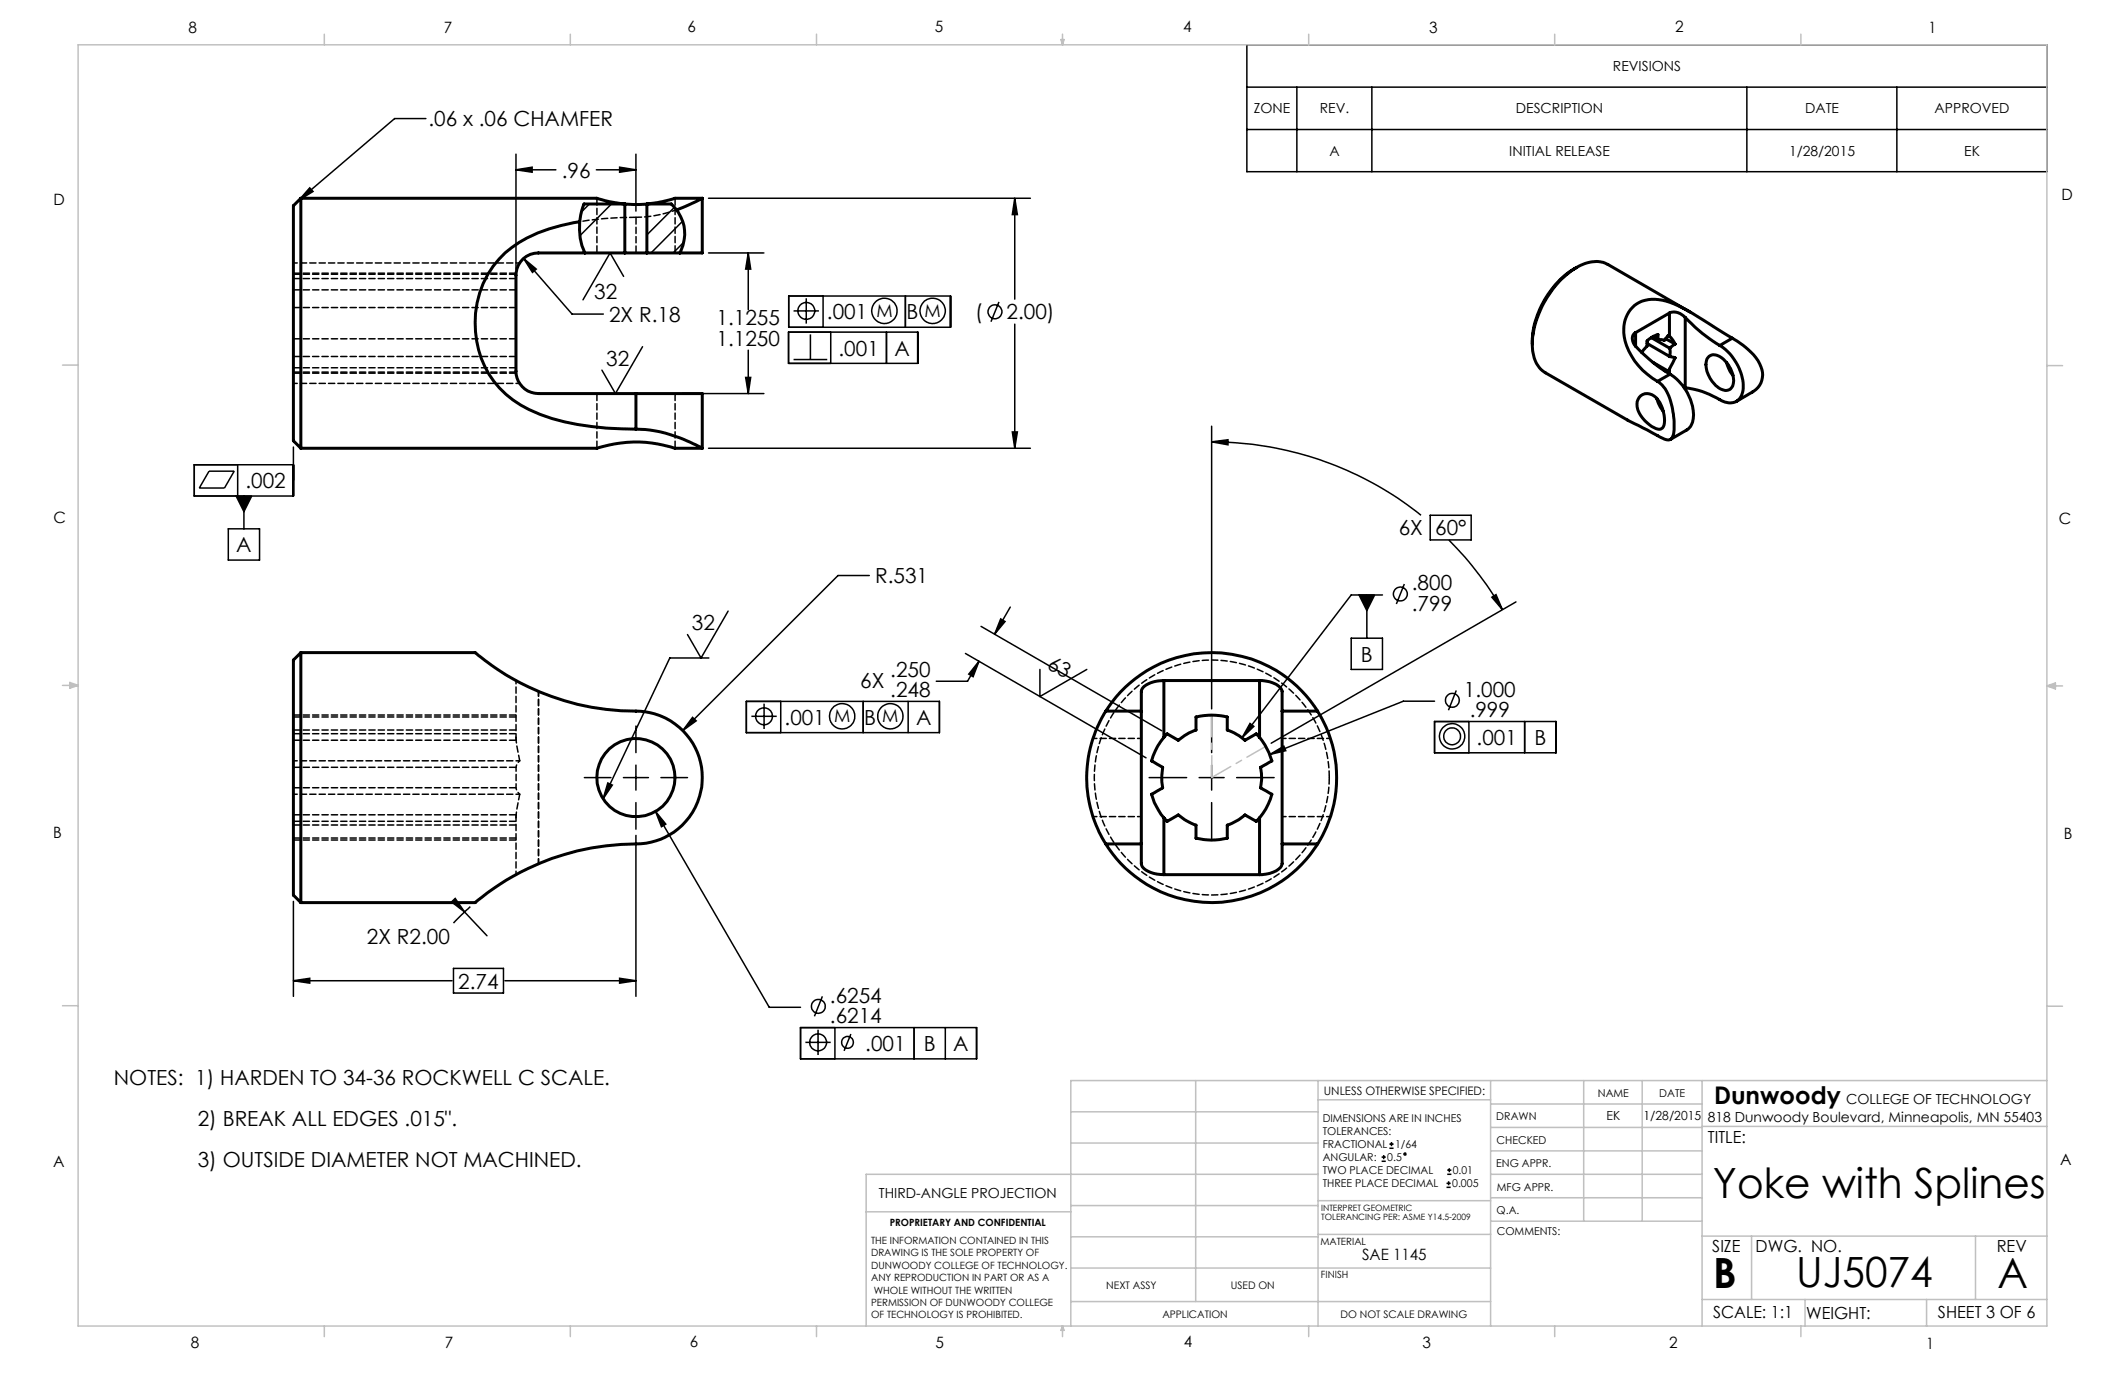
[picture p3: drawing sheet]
<svg xmlns="http://www.w3.org/2000/svg" width="432mm" height="279mm" viewBox="0 0 432 279" stroke-linecap="round" stroke-linejoin="round" font-family="sans-serif">
<g fill="none" stroke="#000" stroke-width=".3">
<path d="M253.4 9.1h162.5v25.8h-162.5zM253.4 17.7h162.5M263.5 17.7v17.2M278.8 17.7v17.2M355 17.7v17.2M385.4 17.7v17.2M62.9 38.2l.7 .7-2.9 1.8zM86.5 24.1h-6.3l-19.5 16.6M104.8 34.5l3.3-.5v1zM104.8 31.3v23.4M104.8 34.5h8.2M121.2 34.5h8"/>
<path d="M125.9 34l3.3 .5-3.3 .5zM129.2 31.3v11.6M253.4 26.3h162.5M106.4 52.5l2.6 2.2-.8 .7zM106.4 52.5l9.8 11.3h6.4M119.8 41.5l-1.7 1.6M124.2 41.5l-6.4 6.4M126.7 56.2l-2.7-4.8-5.5 9.5M137.1 42.1l-5.7 5.6M138.7 44.9l-6.4 6.5M138.9 49.2l-2.1 2.2M144 40.3h65.4"/>
<path d="M144 51.4h11.2M152 51.4l.5 3.3h-1zM152 51.4v11.5M206.2 40.3l.5 3.3h-1zM206.2 40.3v20.5M130.6 70.4l-5.5 9.6-2.8-4.8M138.4 80h16.8M151.5 76.7h1l-.5 3.3zM152 71.2v8.8M160.2 67.5h26.3v6.3h-26.3zM160.3 60.1h32.8v6.4h-32.8zM161.3 63.2h5.1"/>
<path d="M161.3 73.1h6.8M163.8 60.6v5.2M164.7 67.9v5.2M167.3 60.1v6.4M168.8 67.5v6.3M180.1 67.5v6.3M184 60.1v6.4M203 61.3l-1.6 4.1M206.2 65.9v25.2M42.5 95.7h5.1l-2 3.5h-5.1zM48.3 94.4v6.4M59.6 90.8v10h-20.1v-6.4h20.1"/>
<path d="M144 91.1h65.4M205.7 87.8h1l-.5 3.3zM246.2 86.6v57.4M246.2 89.8l3.3-.4v1zM246.2 89.8a68 68 0 0 1 42.5 14.9M46.4 107.5h6.3v6.3h-6.3zM48 100.8h3.2l-1.6 3.2zM49.6 100.8v6.7M176.6 116.9h-6.3l-31.6 31.5M285.4 118.7l-1.7 4M290.6 104.7h8.3v5h-8.3zM294.4 109.7a70.8 70.8 0 0 1 10.9 14.2"/>
<path d="M144 133.7h-7.9l-13.5 28.6M148 124.2l-5.5 9.5-2.8-4.8M196.2 132.8l36.7 21.2M198.9 134.4l-1.2 3.1-.8-.5zM198.9 134.4l-2.3 4h-6.3M199.4 127.3l36.6 21.2M203.3 125.8l.9 .5-2.1 2.6zM205.3 123.4l-3.2 5.5M211.3 136v5.5l9.5-5.5M274.6 129.7h6.3v6.3h-6.3zM276.2 120.9h3.1l-1.6 3.2zM277.7 120.9v8.8"/>
<path d="M280.9 120.9h-6.3l-22.2 29M303.1 121.4l.9-.6 1.3 3.1zM308 122.3l-49.7 28.7M118.7 158h5.4M123.5 159.1l.9 .4-1.8 2.8zM126.7 158h5.1M129.2 147.5v5.4M129.2 155.5v5M134.3 158h5.4M140.7 145.8l.8 .7-2.8 1.9zM151.7 142.5h39.2v6.4h-39.2zM152.7 145.6h5.1"/>
<path d="M155.3 143v5.1M158.6 142.5v6.4M175.4 142.5v6.4M184.5 142.5v6.4M233.5 158h7.6M243.7 158h5M246.2 145.3v7.6M246.2 155.5v5M251.3 158h7.6M254 147l.8 .6-2.4 2.3zM258 153.3l2.9-1.7 .4 .9zM291.5 146.6h24.7v6.4h-24.7z"/>
<path d="M291.5 142.5h-6.3l-27.2 10.8M295.9 140.3l-1.6 4M298.5 146.6v6.4M309.8 146.6v6.4M129.2 163.1v5.4M129.2 169.8v32.7M133.2 164.9l2.1 2.6-.9 .5zM133.2 164.9l23.1 39.8h6.4M246.2 163.1v7.6M59.6 199.3l3.3-.5v1zM59.6 183.2v19.3M59.6 199.3h32.2"/>
<path d="M91.8 183.3l.7-.7 1.9 2.7zM92.1 196.8h10.2v5h-10.2zM94.4 185.3l4.6 4.8M95.6 184.2l-3.5 3.4M102.6 199.3h26.6M125.9 198.8l3.3 .5-3.3 .5zM162.7 208.8h35.7v6.4h-35.7zM163.7 211.8h5.1M166.2 209.2v5.2M167.1 202.5l-1.6 4M169.7 208.8v6.4M172.9 210.1l-1.4 3.4"/>
<path d="M185.7 208.8v6.4M192.1 208.8v6.4M280.7 236h.9M280.7 235.1h.9M281.2 234.7v.8M282.3 233.3h.9M282.3 232.5h.9M282.8 232.1v.8M294.1 238.6h.8M294.1 237.8h.8M294.5 237.4v.8M293.9 241.3h.9"/>
<path d="M293.9 240.5h.9M294.4 240v.8"/>
<circle cx="163.8" cy="63.2" r="1.71"/>
<circle cx="179.7" cy="63.2" r="2.58"/>
<circle cx="189.5" cy="63.2" r="2.58"/>
<circle cx="202.2" cy="63.3" r="1.42"/>
<circle cx="284.5" cy="120.7" r="1.41"/>
<circle cx="155.2" cy="145.5" r="1.71"/>
<circle cx="171.1" cy="145.6" r="2.57"/>
<circle cx="180.9" cy="145.6" r="2.57"/>
<circle cx="295.1" cy="149.6" r="2.57"/>
<circle cx="295.1" cy="149.6" r="1.72"/>
<circle cx="295.1" cy="142.3" r="1.42"/>
<circle cx="166.2" cy="211.8" r="1.71"/>
<circle cx="166.3" cy="204.5" r="1.42"/>
<circle cx="172.2" cy="211.8" r="1.2"/>
<circle cx="285.5" cy="234.5" r=".21"/>
</g>
<path d="M246.2 158l11-6.4M246.2 158v-12.7" fill="none" stroke="#c0c0c0" stroke-width=".3" stroke-dasharray="15.2 1.3 1.3 1.3" stroke-dashoffset="10.8"/>
<g fill="none" stroke="#c0c0c0" stroke-width=".3">
<path d="M15.9 9.1h400v260.4h-400zM65.9 6.9v2.2M115.9 6.9v2.2M165.9 6.9v2.2M215.6 8h.6l-.3 1.1zM215.7 8l.2 1.1M215.9 6.9v2.2M216 8l-.1 1.1M265.9 6.9v2.2M315.9 6.9v2.2M365.9 6.9v2.2M12.7 74.2h3.2"/>
<path d="M415.9 74.3h3.2M12.7 139.3h3.2M14.2 139.1l1.7 .2M14.2 138.7l1.7 .6-1.7 .5zM15.9 139.3l-1.7 .3M415.9 139.4h3.2M415.9 139.4l1.8-.6v1.2zM415.9 139.4l1.8 .3M417.7 139.2l-1.8 .2M12.7 204.4h3.2M243 219.6v44.9M267.8 219.6v49.9"/>
<path d="M302.9 219.6v49.9M321.8 219.6v28.5M333.7 219.6v28.5M345.9 219.6v49.9M415.9 204.5h3.2M415.9 219.6h-198.3v49.9M217.6 232.3h50.2M217.6 225.9h50.2M267.8 238.6h-91.8v30.9M267.8 223.5h35.1M302.9 233.9h43M302.9 229.1h43"/>
<path d="M302.9 224.3h43M302.9 238.6h43M345.9 228.9h70M176 246.2h41.6M217.6 257.7h85.3M217.6 251.3h50.2M217.6 245h50.2M267.8 250.8h35.1M267.8 244h35.1M302.9 248.1h43M302.9 243.4h43M345.9 251.2h70"/>
<path d="M355.9 251.2v12.9M401.4 251.2v12.9M65.9 269.5v2.1M115.9 269.5v2.1M165.9 269.5v2.1M215.9 269.5v2.1M215.9 269.5l.3 .8h-.6zM217.6 264.5h85.3M265.9 269.5v2.1M315.9 269.5v2.1M345.9 264.1h70M365.9 269.5v2.1"/>
<path d="M366.8 264.1v5.4M391.5 264.1v5.4"/>
</g>
<g fill="#000">
<path d="M276.2 120.9l1.5 3.2 1.6-3.2zM123.5 159.1l.9 .4-1.8 2.8zM62.9 38.2l.7 .7-2.9 1.8zM48 100.8l1.6 3.2 1.6-3.2z"/>
<path d="M303.1 121.4l.9-.6 1.3 3.1zM246.2 89.8l3.3-.4v1z"/>
<path d="M140.7 145.8l-2 2.6 2.8-1.9zM91.8 183.3l2.6 2-1.9-2.7zM133.2 164.9l1.2 3.1 .9-.5z"/>
<path d="M254 147l-1.6 2.9 2.4-2.3zM258 153.3l3.3-.8-.4-.9zM198.9 134.4l-1.2 3.1-.8-.5zM203.3 125.8l.9 .5-2.1 2.6zM125.9 198.8l3.3 .5-3.3 .5zM59.6 199.3l3.3-.5v1zM205.7 87.8h1l-.5 3.3zM206.2 40.3l.5 3.3h-1zM104.8 34.5l3.3-.5v1zM125.9 34l3.3 .5-3.3 .5zM152 51.4l.5 3.3h-1zM151.5 76.7h1l-.5 3.3zM106.4 52.5l1.8 2.9 .8-.7z"/>
</g>
<g fill="none" stroke="#000" stroke-width=".61">
<path d="M61.1 40.3v50.8M61.1 40.3l-1.5 1.5v47.8l1.5 1.5M61.1 40.3h60.2a24.8 24.8 0 0 0 5.7 1.2M117.8 45a32 32 0 0 0-13.8 5.3 19.7 19.7 0 0 0-4.7 25.7 21.4 21.4 0 0 0 12.9 9.1 61.9 61.9 0 0 0 17 2.1M117.8 45a11.8 11.8 0 0 0 1.1 6.4M118.9 51.4h-7.2a8.9 8.9 0 0 0-4.7 .7 4.5 4.5 0 0 0-2.2 3.9v19.4a4.6 4.6 0 0 0 4.6 4.6h19.8M118.9 51.4h8.1M127 41.5h-8.3l-.7 2.1-.2 1.4M127 51.4h4.4M127 41.5v9.9M127 41.5l1.7 .1 2.7-.1M131.4 41.5h5l1.1 1.2"/>
<path d="M131.4 41.5v9.9M131.4 51.4h6.7M137.5 42.7a8 8 0 0 1 .6 8.7M142.7 40.3l-5.2 2.4M142.7 40.3h-5.5a27.9 27.9 0 0 1-5.8 1.2M142.7 40.3v11.1h-4.6M320.4 54.4a18.4 18.4 0 0 0-9 15.5M129.2 80h13.5v11.1M129.2 80v7.2M332.4 67.6a1.73 1.73 0 0 0 0 2.7M332.4 70.3a29.8 29.8 0 0 0 7 5.7M332.4 67.6v2.7"/>
<path d="M334.7 69.8l4.6 2.7M335.6 68.6l3.7 2.2M335.8 68.4l1.1 .7M335.9 73.6l3.1 1.8M336.9 69.1v-1.1l-.8 .3-1.2 .7-.2 .3v1l-1.1 1.3M338.3 75.4h.7M338.5 68.8l1.9 1.1M339.2 63.6a2.74 2.74 0 0 1 3.2 .9M339.2 68.3l-.2-.1-.8 1-.6-.2-.7 .1M339.2 68.3l1.2 1.6M339.2 75l-.2 .4M339.2 63.6l-6.8 4"/>
<path d="M339.2 63.6v4.7M339.2 75v1M339.3 70.8v1.7M339.3 72.5l1.1 .2-1.2 2.3M339.4 76a10.2 10.2 0 0 1 4.7 9.1 2.99 2.99 0 0 1-1.4 2.3l-3.3 1.9M339.4 76l-2.6 1.5M340.4 69.9l-1.1 .9M342.2 78.8h.2M342.4 64.5a31.8 31.8 0 0 0 7.1 5.7M342.4 64.5v14.3M343.4 63.4l-16.7-9.7a6.7 6.7 0 0 0-7 1.1 19.9 19.9 0 0 0-8.3 15.4 6.2 6.2 0 0 0 2.6 5.5l17 9.8 5.8 3a3.1 3.1 0 0 0 2.6 .8 3 3 0 0 0 .8-2.7 13.9 13.9 0 0 0-2.2-8l-1.2-1.1M347.1 72.6a2.08 2.08 0 0 1 2.9 .2 5.7 5.7 0 0 1 2.1 5.7 1.7 1.7 0 0 1-2.6 .5 5.7 5.7 0 0 1-2.6-6z"/>
<path d="M349.5 70.2a10.1 10.1 0 0 1 4.6 9.4 2.64 2.64 0 0 1-3.9 2l-.4-.2a18.1 18.1 0 0 0-7.4-2.6M350.8 73.7l.7 1.8 .6 .8M352 68.7l-3.6-2.2a47.6 47.6 0 0 0-9.2-5.1 6.9 6.9 0 0 0-7.5 1.1 7.2 7.2 0 0 0-1.2 7.7 14.2 14.2 0 0 0 6.3 7.3M352 68.7a14.6 14.6 0 0 1 5.6 5.2 4.1 4.1 0 0 1-1.5 5.8l-3.3 1.9M352 68.7l-2.5 1.5M61.1 91.1h60.2a25.3 25.3 0 0 1 15.9 0h5.5M129.2 87.2a30 30 0 0 1 13.5 3.9M333.4 80.4a2.46 2.46 0 0 1 3.5 .9 6.5 6.5 0 0 1 1.1 5.4 1.19 1.19 0 0 1-1.9 .2 6.3 6.3 0 0 1-3.5-4.7 2.36 2.36 0 0 1 .8-1.8zM336.7 81l.3 1 1 1.6M336.8 81.1l-.1 .1M61.1 132.6v50.8M61.1 132.6l-1.5 1.5v47.8l1.5 1.5"/>
<path d="M61.1 132.6h35.5a50.4 50.4 0 0 0 33.6 11.9 13.5 13.5 0 0 1 12.5 14 13.5 13.5 0 0 1-13.5 13 50.3 50.3 0 0 0-32.6 11.9h-35.5M236.5 138.3a5.7 5.7 0 0 0-4.3 1.5 2.89 2.89 0 0 0-.3 2.1v2.6M236.5 138.3h19.4M236.5 138.3v11.5M255.9 138.3a5.2 5.2 0 0 1 4.5 1.8l.1 4.4M255.9 138.3v11.5M224.7 144.5a25.5 25.5 0 0 0 0 27M224.7 144.5a25.4 25.4 0 0 1 43 0M224.7 144.5h7.2M231.9 144.5v27M236.5 149.8a12.2 12.2 0 0 0-2.5 4.8l2.3 1.3-.2 1.7 .2 2.5-2.3 1.3a13.4 13.4 0 0 0 2.5 4.8M236.5 149.8l.7-.7 2.2 1.3a11.4 11.4 0 0 1 3.6-2.1v-2.6a13.2 13.2 0 0 1 6.4 0v2.6a11.4 11.4 0 0 1 3.6 2.1l2.3-1.3 .6 .7"/>
<path d="M255.9 149.8a13.4 13.4 0 0 1 2.5 4.8l-2.2 1.3 .2 2.5-.2 1.7 2.2 1.3a12.9 12.9 0 0 1-2.5 4.8M260.5 144.5v27M260.5 144.5h7.2M267.7 144.5a25.4 25.4 0 0 1 0 27M224.7 171.5a25.4 25.4 0 0 0 43 0M224.7 171.5h7.2M231.9 171.5v2.6a2.6 2.6 0 0 0 .5 2.4l.9 .6 1.2 .4 2 .2M236.5 166.2l.7 .7 2.2-1.3a11.4 11.4 0 0 0 3.6 2.1v2.6a13.2 13.2 0 0 0 6.4 0v-2.6a11.4 11.4 0 0 0 3.6-2.1l2.3 1.3 .6-.7M236.5 177.7h19.4M236.5 166.2v11.5M255.9 166.2v11.5M260.5 171.5v2.6a2.76 2.76 0 0 1-.3 2.1 5.8 5.8 0 0 1-4.3 1.5"/>
<path d="M260.5 171.5h7.2"/>
<circle cx="129.2" cy="158" r="7.9"/>
</g>
<g fill="none" stroke="#000" stroke-width=".3" stroke-dasharray="1.3 .6" stroke-dashoffset="-.1">
<path d="M59.6 58.9h45.3M104.9 56.6h-45.3M104.9 55.7h-45.3M104.9 55.5h-45.3M129.2 44.1v7.3M59.6 75.8h45.3M104.9 62.5h-45.3M104.9 68.8h-45.3M104.9 72.4h-45.3M104.9 74.7h-45.3M104.9 75.6h-45.3M129.2 80v7.2"/>
<path d="M59.6 148.3h45.3M104.9 150.4h-45.3M104.9 149.1h-45.3M104.9 145.7h-45.3M104.9 145.3h-45.3M104.9 155.9h-45.3M270.1 158a23.9 23.9 0 0 1-35.4 20.9 23.9 23.9 0 0 1-1.2-41.1 23.9 23.9 0 0 1 36.6 18.9v1.3M59.6 170.7h45.3M104.9 165.6h-45.3M104.9 166.9h-45.3M104.9 170.3h-45.3M104.9 167.6h-45.3"/>
<path d="M104.9 160.1h-45.3"/>
</g>
<path d="M105.6 53.4h-46M105.6 77.9h-46M105.6 154.6h-46M231.9 150h-9.8M270.4 150h-9.9M104.9 160.1v-4.2M105.6 161.4h-46M222.1 165.9h9.8M260.5 165.9h9.9" fill="none" stroke="#000" stroke-width=".3" stroke-dasharray="1.3 .6" stroke-dashoffset=".5"/>
<path d="M104.9 155.9l.2-.7 .5-.6M105.6 161.4l-.5-.6-.2-.7" fill="none" stroke="#000" stroke-width=".3" stroke-dasharray="1.3 .6" stroke-dashoffset=".8"/>
<path d="M105.6 154.6l-.6-3-.1-1.8M104.9 166.2l.1-1.6 .6-3.2" fill="none" stroke="#000" stroke-width=".3" stroke-dasharray="1.3 .6" stroke-dashoffset=".1"/>
<path d="M104.9 149.8v-11.5M104.9 177.7v-11.5" fill="none" stroke="#000" stroke-width=".3" stroke-dasharray="1.3 .6" stroke-dashoffset=".6"/>
<path d="M109.4 175.5v-35" fill="none" stroke="#000" stroke-width=".3" stroke-dasharray="1.3 .6" stroke-dashoffset=".3"/>
<path d="M129.2 44.1a68.4 68.4 0 0 0-12.7 1.1M131.5 41.4h.6M142.7 40.3h.1M104.9 149.8v.6M121.3 158v.3M121.3 157.9v.1M104.9 165.6v.6" fill="none" stroke="#000" stroke-width=".3" stroke-dasharray="1.3 .6"/>
<path d="M137.2 158.1l-.1-1.4" fill="none" stroke="#000" stroke-width=".3" stroke-dasharray="1.3 .6" stroke-dashoffset=".7"/>
<path d="M137.6 42.6a24.5 24.5 0 0 1-8.4 1.5" fill="none" stroke="#000" stroke-width=".3" stroke-dasharray="1.3 .6" stroke-dashoffset=".2"/>
<path d="M126.2 41.4h.8" fill="none" stroke="#000" stroke-width=".3" stroke-dasharray="1.3 .6" stroke-dashoffset=".4"/>
<path d="M121.3 40.3v11.1M137.2 51.4v-11.1M121.3 80v11.1M137.2 91.1v-11.1" fill="none" stroke="#000" stroke-width=".3" stroke-dasharray="1.3 .6" stroke-dashoffset="-.2"/>
<g font-size="8.5">
<text x="348.1" y="243.4">Yoke with Splines</text>
<text x="348.1" y="261.8">B</text>
<text x="365" y="261.6">UJ5074</text>
<text x="405.9" y="261.6">A</text>
</g>
<text font-size="4.9" x="348.3" y="224.3">Dunwoody</text>
<g font-size="4.2">
<text x="87.1" y="25.7">.06 x .06 CHAMFER</text>
<text x="114.2" y="36.1">.96</text>
<text x="120.8" y="60.7">32</text>
<text x="123.8" y="65.4">2X R.18</text>
<text x="168" y="64.9">.001</text>
<text x="184.2" y="64.9">B</text>
<text x="198.2" y="64.9">(</text>
<text x="204.5" y="64.9">2.00)</text>
<text x="145.6" y="66.1">1.1255</text>
<text x="145.6" y="70.2">1.1250</text>
<text x="123.2" y="74.3">32</text>
<text x="170.4" y="72.2">.001</text>
<text x="181.8" y="72.2">A</text>
<text x="49.9" y="99.2">.002</text>
<text x="48" y="112.2">A</text>
<text x="284.2" y="108.8">6X</text>
<text x="291.6" y="108.8">60°</text>
<text x="177.8" y="118.5">R.531</text>
<text x="286.9" y="120">.800</text>
<text x="286.9" y="124.1">.799</text>
<text x="140.6" y="128">32</text>
<text x="180.9" y="137.5">.250</text>
<text x="212.5" y="135.6" transform="rotate(30 212.5 135.6)">63</text>
<text x="276.5" y="134.5">B</text>
<text x="174.8" y="139.8">6X</text>
<text x="180.9" y="141.6">.248</text>
<text x="297.5" y="141.6">1.000</text>
<text x="159.4" y="147.3">.001</text>
<text x="175.6" y="147.3">B</text>
<text x="186.2" y="147.3">A</text>
<text x="298.6" y="145.7">.999</text>
<text x="300" y="151.4">.001</text>
<text x="311.8" y="151.4">B</text>
<text x="74.6" y="191.7">2X R2.00</text>
<text x="93.1" y="200.9">2.74</text>
<text x="168.6" y="203.8">.6254</text>
<text x="168.6" y="207.9">.6214</text>
<text x="175.8" y="213.6">.001</text>
<text x="187.7" y="213.6">B</text>
<text x="193.7" y="213.6">A</text>
<text x="23.1" y="220.5">NOTES: 1) HARDEN TO 34-36 ROCKWELL C SCALE.</text>
<text x="40.2" y="228.9">2) BREAK ALL EDGES .015&quot;.</text>
<text x="40.2" y="237.2">3) OUTSIDE DIAMETER NOT MACHINED.</text>
</g>
<g font-size="3.6">
<text x="178.1" y="64.4">M</text>
<text x="187.9" y="64.4">M</text>
<text x="169.5" y="146.8">M</text>
<text x="179.3" y="146.8">M</text>
</g>
<g font-size="3.4">
<text x="347.1" y="232.3">TITLE:</text>
<text x="347.9" y="254.3">SIZE</text>
<text x="356.7" y="254.4">DWG. NO.</text>
<text x="405.7" y="254.5">REV</text>
<text x="348.1" y="267.9">SCALE: 1:1</text>
<text x="367" y="268">WEIGHT:</text>
<text x="393.8" y="267.9">SHEET 3 OF 6</text>
</g>
<g font-size="3.2">
<text x="38.3" y="6.7">8</text>
<text x="90.2" y="6.7">7</text>
<text x="139.7" y="6.5">6</text>
<text x="190" y="6.5">5</text>
<text x="240.4" y="6.5">4</text>
<text x="290.4" y="6.7">3</text>
<text x="340.4" y="6.5">2</text>
<text x="391.9" y="6.7">1</text>
<text x="10.9" y="41.6">D</text>
<text x="418.9" y="40.7">D</text>
<text x="10.9" y="106.3">C</text>
<text x="418.4" y="106.4">C</text>
<text x="10.8" y="170.2">B</text>
<text x="419.4" y="170.6">B</text>
<text x="10.8" y="237.2">A</text>
<text x="418.6" y="236.8">A</text>
<text x="276.8" y="256">SAE 1145</text>
<text x="38.8" y="273.8">8</text>
<text x="90.4" y="273.8">7</text>
<text x="140.2" y="273.8">6</text>
<text x="190.1" y="273.9">5</text>
<text x="240.5" y="273.8">4</text>
<text x="289" y="273.9">3</text>
<text x="339.1" y="273.8">2</text>
<text x="391.4" y="274.1">1</text>
</g>
<g font-size="2.8">
<text x="327.8" y="14.5">REVISIONS</text>
<text x="254.8" y="23">ZONE</text>
<text x="268.2" y="23">REV.</text>
<text x="308" y="23">DESCRIPTION</text>
<text x="366.8" y="23">DATE</text>
<text x="393.1" y="23">APPROVED</text>
<text x="270.1" y="31.6">A</text>
<text x="306.7" y="31.6">INITIAL RELEASE</text>
<text x="363.5" y="31.6">1/28/2015</text>
<text x="399.1" y="31.6">EK</text>
<text x="347.1" y="228">818 Dunwoody Boulevard, Minneapolis, MN 55403</text>
<text x="375.1" y="224.3">COLLEGE OF TECHNOLOGY</text>
<text x="178.6" y="243.5">THIRD-ANGLE PROJECTION</text>
</g>
<g font-size="2.5">
<text x="326.4" y="227.6">EK</text>
<text x="334" y="227.7">1/28/2015</text>
</g>
<text font-size="2.4" x="269" y="222.4">UNLESS OTHERWISE SPECIFIED:</text>
<g font-size="2.2">
<text x="268.8" y="228">DIMENSIONS ARE IN INCHES</text>
<text x="304.1" y="227.7">DRAWN</text>
<text x="324.7" y="222.9">NAME</text>
<text x="337.2" y="222.9">DATE</text>
<text x="268.8" y="230.6">TOLERANCES:</text>
<text x="268.8" y="233.3">FRACTIONAL</text>
<text x="283.5" y="233.3">1/64</text>
<text x="304.1" y="232.6">CHECKED</text>
<text x="268.8" y="238.6">TWO PLACE DECIMAL</text>
<text x="268.8" y="235.9">ANGULAR:</text>
<text x="281.9" y="236">0.5</text>
<text x="295.2" y="238.6">0.01</text>
<text x="304" y="237.2">ENG APPR.</text>
<text x="268.8" y="241.3">THREE PLACE DECIMAL</text>
<text x="295.1" y="241.3">0.005</text>
<text x="304.2" y="241.9">MFG APPR.</text>
<text x="304.1" y="246.7">Q.A.</text>
<text x="304.1" y="250.9">COMMENTS:</text>
</g>
<g font-size="2.1">
<text x="224.8" y="262">NEXT ASSY</text>
<text x="250.1" y="261.9">USED ON</text>
<text x="236.2" y="267.8">APPLICATION</text>
<text x="272.4" y="267.8">DO NOT SCALE DRAWING</text>
</g>
<g font-size="2">
<text x="180.8" y="249.2">PROPRIETARY AND CONFIDENTIAL</text>
<text x="177" y="252.8">THE INFORMATION CONTAINED IN THIS</text>
<text x="177" y="255.3">DRAWING IS THE SOLE PROPERTY OF</text>
<text x="177" y="257.8">DUNWOODY COLLEGE OF TECHNOLOGY.</text>
<text x="268.3" y="252.9">MATERIAL</text>
<text x="177" y="260.3">ANY REPRODUCTION IN PART OR AS A</text>
<text x="177.6" y="262.9">WHOLE WITHOUT THE WRITTEN</text>
<text x="268.4" y="259.7">FINISH</text>
<text x="177" y="265.4">PERMISSION OF DUNWOODY COLLEGE</text>
<text x="177" y="267.9">OF TECHNOLOGY IS PROHIBITED.</text>
</g>
<g font-size="1.8">
<text x="268.5" y="246.1">INTERPRET GEOMETRIC</text>
<text x="268.5" y="247.9">TOLERANCING PER: ASME Y14.5-2009</text>
</g>
</svg>
